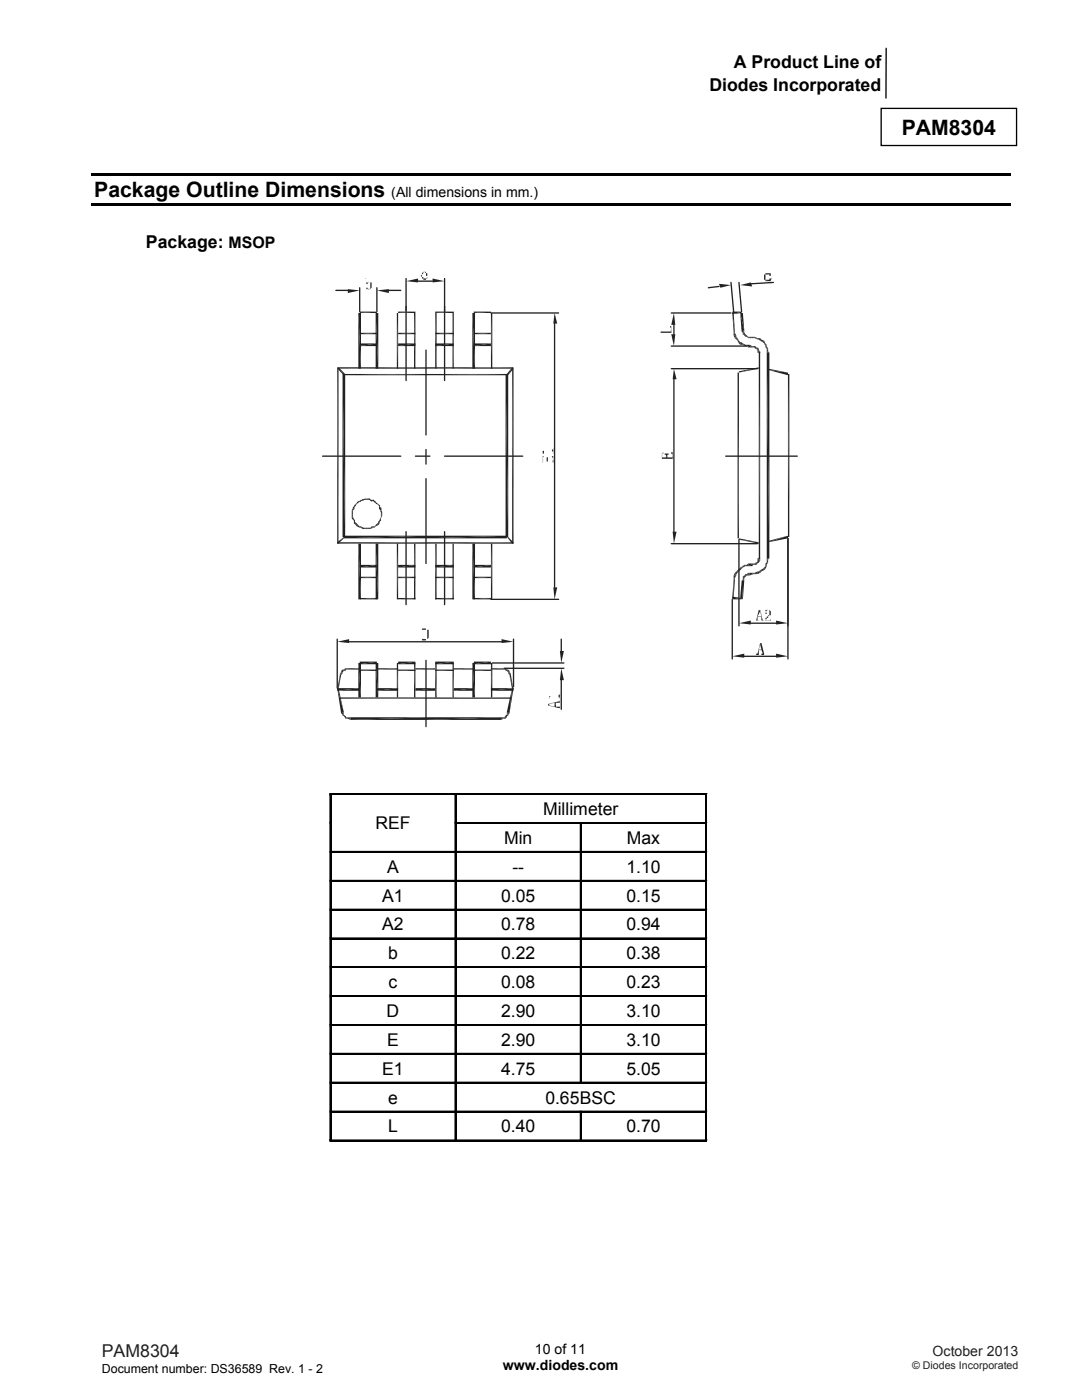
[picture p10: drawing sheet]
<svg xmlns="http://www.w3.org/2000/svg" width="216mm" height="279mm" viewBox="0 0 216 279" stroke-linecap="round" stroke-linejoin="round" font-family="sans-serif">
<path d="M176.8 9.6v10M175.8 21.6h27v7.4h-27z" fill="none" stroke="#000" stroke-width=".26"/>
<path d="M18.3 34.5h183.4v.6h-183.4zM18.3 40.6h183.4v.6h-183.4z" fill="#000"/>
<path d="M85 69.9v16.9M88.7 61.1v14.8M98 62.5h13.5M110.7 64.6v52.6M85 89.7v2.9M85 95.5v17M98 119.6h13.5" fill="none" stroke="#24211d" stroke-width=".26"/>
<path d="M90.4 62.5v11.1" fill="none" stroke="#24211d" stroke-width=".25"/>
<path d="M87 62.5v11.1" fill="none" stroke="#24211d" stroke-width=".28"/>
<g fill="#24211d">
<path d="M110.4 117.2h.8l-.5 2.4z"/>
<path d="M110.7 62.5l.5 2.1h-.8z"/>
<path d="M108.3 91h.2l-.2 .3v1.1z"/>
<path d="M109.9 91h.5v1.4v-1.1h-.3v-.3z" fill-rule="evenodd"/>
<path d="M108.8 91.3h.8h-.3l-.2 .8v-.8z" fill-rule="evenodd"/>
<path d="M108.3 91.6v.5h.8l.2-.5v.5h.8l.3-.3v.6v-.3h-2.1v.3z" fill-rule="evenodd"/>
<path d="M108.3 90h1.8v-.3h.3v-.2v1v-.3l-.3-.2h-1.6v.5h-.2z" fill-rule="evenodd"/>
</g>
<path d="M81 61.1v14.8" fill="none" stroke="#24211d" stroke-width=".26"/>
<g fill="#24211d">
<path d="M67.3 137.9l4.5-.6v.6z"/>
<path d="M67.3 137.3h4.5l-4.5 .6z"/>
</g>
<path d="M67.3 127.6v9.7M69.7 128.1h30.4M102.5 127.6v9.5" fill="none" stroke="#24211d" stroke-width=".26"/>
<g fill="#24211d">
<path d="M67.3 128.1l2.4-.5v.7z"/>
<path d="M100.1 127.6l2.4 .5-2.4 .2z"/>
<path d="M67.8 134.7l-.3 2.9h-.2z"/>
<path d="M67.8 134.7h.3l-.6 2.9z"/>
<path d="M69.1 133.4h.3v.2z"/>
<path d="M69.1 133.4l.3 .2h-.3z"/>
<path d="M68.9 133.4h.2v.2z"/>
<path d="M68.9 133.4l.2 .2z"/>
<path d="M68.6 133.6l.3-.2 .2 .2z"/>
<path d="M68.6 133.6h.5l-.2 .3z"/>
<path d="M68.3 133.6h.3l.3 .3z"/>
<path d="M68.3 133.6l.6 .3h-.3z"/>
<path d="M68.3 133.6l.3 .3h-.5z"/>
<path d="M68.1 133.9h.5l-.3 .3z"/>
<path d="M68.1 133.9l.2 .3h-.2z"/>
<path d="M68.1 134.2h.2z"/>
<path d="M68.1 134.2h.2l-.5 .2z"/>
<path d="M67.8 134.4l.5-.2v.2z"/>
<path d="M67.8 134.4h.5l-.5 .3z"/>
<path d="M67.8 134.7l.5-.3-.2 .3z"/>
<path d="M84.2 125.7h.3v1.9h-.3h.5h-.2v-1.9h.2z" fill-rule="evenodd"/>
<path d="M84.2 125.4h.8v.3h.5v1.6l-.2 .3h-.3v.2h-.8v-.2h1.1v-1.9h-1.1z" fill-rule="evenodd"/>
</g>
<path d="M69.4 133.5h2.4" fill="none" stroke="#24211d" stroke-width=".25"/>
<g fill="#24211d">
<path d="M71.5 132.3h.5v6.9z"/>
<path d="M71.5 132.3l.5 6.9h-.5z"/>
<path d="M75 132.3h.5v6.9z"/>
<path d="M75 132.3l.5 6.9h-.5z"/>
</g>
<path d="M85 131.8v13.2" fill="none" stroke="#24211d" stroke-width=".26"/>
<g fill="#24211d">
<path d="M75.2 137.9l4.2-.6v.6z"/>
<path d="M75.2 137.3h4.2l-4.2 .6z"/>
<path d="M82.9 137.9l3.9-.6v.6z"/>
<path d="M82.9 137.3h3.9l-3.9 .6z"/>
<path d="M98 137.9l4.5-.6v.6z"/>
<path d="M98 137.3h4.5l-4.5 .6z"/>
</g>
<path d="M75.2 133.5h4.2" fill="none" stroke="#24211d" stroke-width=".25"/>
<path d="M71.8 133.8h3.4" fill="none" stroke="#24211d" stroke-width=".28"/>
<g fill="#24211d">
<path d="M71.8 132.6l3.4-.6v.6z"/>
<path d="M71.8 132h3.4l-3.4 .6z"/>
</g>
<path d="M82.9 133.5h3.9" fill="none" stroke="#24211d" stroke-width=".25"/>
<path d="M67.3 108.4h17.7" fill="none" stroke="#24211d" stroke-width=".28"/>
<g fill="#24211d">
<path d="M68.6 107.4l16.4-.5v.5z"/>
<path d="M68.6 106.9h16.4l-16.4 .5z"/>
</g>
<path d="M64.4 91h15.6M82.9 91h2.9M88.7 91h15.6" fill="none" stroke="#24211d" stroke-width=".26"/>
<g fill="#24211d">
<path d="M76.3 102.2v.5h-.3z"/>
<path d="M76 102.2h.3l-.3 .5z"/>
<path d="M76 101.9l.3 .3h-.3z"/>
<path d="M76 101.9v.3z"/>
<path d="M76 101.3v.6z"/>
<path d="M75.7 101.6l.3-.3v.6z"/>
<path d="M75.7 101.1l.3 .2-.3 .3z"/>
<path d="M75.7 101.1v.5z"/>
<path d="M75.7 100.8v.3z"/>
<path d="M75.5 100.8h.2v.3z"/>
<path d="M75.5 100.6l.2 .2h-.2z"/>
<path d="M75.2 100.6h.3v.2z"/>
<path d="M75 100.3l.5 .3h-.3z"/>
<path d="M75 100.3l.2 .3z"/>
<path d="M74.7 100l.3 .3z"/>
<path d="M74.4 99.8l.3 .2z"/>
<path d="M74.1 100l.3-.2 .3 .2z"/>
<path d="M73.9 99.8h.5l-.3 .2z"/>
<path d="M73.9 99.8l.2 .2z"/>
<path d="M73.6 99.5l.3 .3z"/>
<path d="M73.6 99.5l.3 .3h-.3z"/>
<path d="M73.1 99.5h.5v.3z"/>
<path d="M73.1 99.5l.5 .3h-.5z"/>
<path d="M72.8 99.5h.3v.3z"/>
<path d="M72.8 99.5l.3 .3h-.3z"/>
<path d="M72.3 99.8l.5-.3v.3z"/>
<path d="M72.3 99.8h.5z"/>
<path d="M72 99.8h.6z"/>
<path d="M72 99.8h.6l-.6 .2z"/>
<path d="M72 99.8v.2h-.2z"/>
<path d="M71.8 100h.2z"/>
<path d="M71.2 100.3l.6-.3z"/>
<path d="M71.2 100.3l.6-.3-.3 .3z"/>
<path d="M71.2 100.3h.3l-.5 .3z"/>
<path d="M71 100.6l.5-.3-.3 .3z"/>
<path d="M71 100.6h.2l-.5 .2z"/>
<path d="M70.7 100.8l.5-.2-.2 .2z"/>
<path d="M70.7 100.8h.3l-.3 .3z"/>
<path d="M71 100.8l-.3 .3z"/>
<path d="M70.4 101.3l.3-.2z"/>
<path d="M70.4 101.3l.3-.2v.5z"/>
<path d="M70.4 101.3l.3 .3-.5 .3z"/>
<path d="M70.2 101.9l.5-.3-.3 .3z"/>
<path d="M70.2 101.9h.2l-.2 .3z"/>
<path d="M70.4 101.9v.3h-.2z"/>
<path d="M70.2 102.2h.2l-.2 .5z"/>
<path d="M70.4 102.2v.5h-.2z"/>
<path d="M70.2 102.7h.2l-.2 .2z"/>
<path d="M70.2 102.9l.2-.2v.2z"/>
<path d="M70.2 102.9h.2l-.2 .6z"/>
<path d="M70.4 102.9v.3l-.2 .3z"/>
<path d="M70.2 103.5l.2-.3v.5z"/>
<path d="M70.4 103.2l.3 .5h-.3z"/>
<path d="M70.4 103.7h.3v.3z"/>
<path d="M70.7 103.7v.3z"/>
<path d="M70.7 104v.5z"/>
<path d="M70.7 104l.3 .3-.3 .2z"/>
<path d="M70.7 104.5l.3-.2v.5z"/>
<path d="M71 104.3l.2 .2-.2 .3z"/>
<path d="M71 104.8l.2-.3v.6z"/>
<path d="M71.2 104.5l.3 .3-.3 .3z"/>
<path d="M71.2 105.1l.3-.3 .3 .5z"/>
<path d="M71.5 104.8l.3 .3v.2z"/>
<path d="M71.8 105.1l.2 .2h-.2z"/>
<path d="M71.8 105.1h.2v.2z"/>
<path d="M72 105.1l.3 .5-.3-.3z"/>
<path d="M72 105.1l.6 .2-.3 .3z"/>
<path d="M72.3 105.6l.3-.3 .2 .3z"/>
<path d="M72.6 105.3h.2v.3z"/>
<path d="M72.8 105.3l.3 .3h-.3z"/>
<path d="M72.8 105.3h.3v.3z"/>
<path d="M73.1 105.3l.5 .3h-.5z"/>
<path d="M73.1 105.3h.5v.3z"/>
<path d="M73.6 105.3l.3 .3h-.3z"/>
<path d="M73.6 105.3h.3v.3z"/>
<path d="M73.9 105.3h.5l-.5 .3z"/>
<path d="M74.1 105.1l.3 .2h-.5z"/>
<path d="M74.1 105.1l.6 .2h-.3z"/>
<path d="M74.1 105.1h.6v.2z"/>
<path d="M74.7 105.1h.3l-.3 .2z"/>
<path d="M74.7 105.1l.3-.3v.3z"/>
<path d="M75 104.8h.5l-.5 .3z"/>
<path d="M75.2 104.5l.3 .3h-.5z"/>
<path d="M75.2 104.5h.5l-.2 .3z"/>
<path d="M75.2 104.5l.3-.2 .2 .2z"/>
<path d="M75.7 104v.5l-.2-.2z"/>
<path d="M75.7 104l-.2 .3z"/>
<path d="M75.7 104l.3-.3z"/>
<path d="M75.7 103.7h.3l-.3 .3z"/>
<path d="M75.7 103.7l.3-.2v.2z"/>
<path d="M76 103.2v.3l-.3 .2z"/>
<path d="M76.3 102.9l-.3 .6v-.3z"/>
<path d="M76 102.9h.3l-.3 .3z"/>
<path d="M76 102.9l.3-.2v.2z"/>
<path d="M76 102.7h.3l-.3 .2z"/>
</g>
<path d="M147.4 107.7v17.2M157.2 107.4v17.5M149.8 124.4h5.1" fill="none" stroke="#24211d" stroke-width=".26"/>
<g fill="#24211d">
<path d="M147.4 124.4l2.4-.6v.8z"/>
<path d="M154.9 123.8l2.3 .6-2.3 .2z"/>
<path d="M151.4 121.7l.3 .3-.5 1h.7h-.7v.8h.2h-.5z" fill-rule="evenodd"/>
<path d="M151.4 121.7h.3l.5 2.1h.3h-.6v-.8h-.7h.7l-.2-1z" fill-rule="evenodd"/>
<path d="M152.7 123.8h.8l.3-.2v-.3v.5z" fill-rule="evenodd"/>
<path d="M152.7 121.7h.6h-.3v.3h-.3v.3h.3v.2h-.3z" fill-rule="evenodd"/>
<path d="M153 121.7h.5l.3 .3v.8h-.3l-.2 .2v.3h-.3v.3h-.3v.2v-.5h.3v-.3h.3v-.2h.2v-1.1z" fill-rule="evenodd"/>
</g>
<path d="M151.5 70.4v41" fill="none" stroke="#24211d" stroke-width=".28"/>
<path d="M146.1 119.6v11.9M157.2 107.4v24.1M148.5 131h6.4" fill="none" stroke="#24211d" stroke-width=".26"/>
<g fill="#24211d">
<path d="M154.9 130.5l2.3 .5-2.3 .3z"/>
<path d="M146.1 131l2.4-.5v.8z"/>
<path d="M147.4 107.7l4 .5v.3z"/>
<path d="M147.4 107.4l4 .8-4-.5z"/>
<path d="M153.3 108l3.9-1.1-3.9 1.3z"/>
<path d="M153.3 108.2l3.9-1.3v.5z"/>
<path d="M151.7 128.3l-.3 1.4h.5h-.5v1h-.5v-.2h.3z" fill-rule="evenodd"/>
<path d="M151.7 128.3h.2l.6 2.4h-.6v-.2h.3l-.3-.8h-.5h.5z" fill-rule="evenodd"/>
</g>
<path d="M144.8 91h14.3" fill="none" stroke="#24211d" stroke-width=".26"/>
<g fill="#24211d">
<path d="M147.4 74.4l4-1.1v.3z"/>
<path d="M147.4 74.1l4-.8-4 1.1z"/>
<path d="M153.3 73.6l3.9 .8-3.9-.6z"/>
<path d="M153.3 73.8l3.9 .6v.5z"/>
</g>
<path d="M67 58h2.4M71.8 57.4v4.8M75.2 57.4v4.8M77.6 58h2.4" fill="none" stroke="#24211d" stroke-width=".26"/>
<g fill="#24211d">
<path d="M75.2 58l2.4-.3v.8z"/>
<path d="M69.4 57.7l2.4 .3-2.4 .5z"/>
<path d="M73.1 57.7l.3-.3v.3h.2z"/>
<path d="M73.1 56.4h.5h-.2v.2h-.3z" fill-rule="evenodd"/>
<path d="M73.4 56.4h.7v1l-.2 .3h-.5h.5v-1.3z" fill-rule="evenodd"/>
<path d="M73.1 55.3v1.3h.3h-.3v.8h.3l-.3 .3v-2.1h-.3h.3z" fill-rule="evenodd"/>
</g>
<path d="M81 55.6v6.3M83.4 56.1h2.9M88.7 55.6v6.6" fill="none" stroke="#24211d" stroke-width=".26"/>
<g fill="#24211d">
<path d="M86.3 55.6l2.4 .5-2.4 .3z"/>
<path d="M81 56.1l2.4-.5v.8z"/>
<path d="M84.5 55.6h.5l.3-.3v.3h-.3v.2h-.5z" fill-rule="evenodd"/>
<path d="M84.2 54.5l.3-.2h.2h-.2l-.3 .8h-.3l.3-.3z" fill-rule="evenodd"/>
<path d="M84.5 54.3h.5v.2h.3v.6h-1.1v.2h.3v.3h.2h-.5v-.3l-.3-.2h1.1v-.6l-.3-.2z" fill-rule="evenodd"/>
</g>
<path d="M86.8 66.6h3.8" fill="none" stroke="#24211d" stroke-width=".28"/>
<g fill="#24211d">
<path d="M86.8 68.5h3.8l-3.8 .6z"/>
<path d="M86.8 69.1l3.8-.6v.6z"/>
</g>
<path d="M67.3 73.4h17.7M86.8 62.3h3.8" fill="none" stroke="#24211d" stroke-width=".28"/>
<path d="M68.6 74.8h16.4" fill="none" stroke="#24211d" stroke-width=".25"/>
<g fill="#24211d">
<path d="M68.3 74.6l.6 32.6h-.6z"/>
<path d="M68.3 74.6h.6v32.6z"/>
</g>
<path d="M67.4 73.6v34.9" fill="none" stroke="#24211d" stroke-width=".25"/>
<g fill="#24211d">
<path d="M67.3 73.6l1.6 1-.3 .3z"/>
<path d="M67.5 73.3l1.4 1.3-1.6-1z"/>
<path d="M68.6 107.2h.3l-1.4 1.3z"/>
<path d="M67.3 108.2l1.3-1-1.1 1.3z"/>
</g>
<path d="M85 74.8h16.1" fill="none" stroke="#24211d" stroke-width=".25"/>
<path d="M85 73.4h17.5" fill="none" stroke="#24211d" stroke-width=".28"/>
<g fill="#24211d">
<path d="M100.9 74.6l.5 32.6h-.5z"/>
<path d="M100.9 74.6h.5v32.6z"/>
</g>
<path d="M102.3 73.6v34.9" fill="none" stroke="#24211d" stroke-width=".28"/>
<g fill="#24211d">
<path d="M102.2 73.3l-.8 1.6-.3-.3z"/>
<path d="M102.2 73.3l.3 .3-1.1 1.3z"/>
</g>
<path d="M85 108.4h17.5" fill="none" stroke="#24211d" stroke-width=".28"/>
<g fill="#24211d">
<path d="M85 106.9h16.1l-16.1 .5z"/>
<path d="M85 107.4l16.1-.5v.5z"/>
<path d="M101.1 107.2h.3l1.1 1z"/>
<path d="M101.1 107.2l1.4 1-.3 .3z"/>
<path d="M153 70.4l.5 41h-.5z"/>
<path d="M153 70.4h.5v41z"/>
<path d="M149.3 69.3l.8-.2v.2z"/>
<path d="M149.6 68.8l.5 .3-.8 .2z"/>
<path d="M146.1 62.5l.5 3.7h-.2z"/>
<path d="M146.1 62.5h.3l.2 3.7z"/>
<path d="M147.7 62.5l.8 3.4-.5 .3z"/>
<path d="M147.7 62.5h.5l.3 3.4z"/>
<path d="M146.1 62.2h1.9l-1.9 .5z"/>
<path d="M146.1 62.7l1.9-.5v.3z"/>
<path d="M151.4 70.4h.3z"/>
<path d="M151.2 70.4h.5z"/>
<path d="M151.2 70.4l.5-.3v.3z"/>
<path d="M151.2 70.1h.5l-.5 .3z"/>
<path d="M151.2 70.1l.2-.2 .3 .2z"/>
<path d="M151.2 69.9h.2l-.2 .2z"/>
<path d="M151.4 69.6v.3h-.2z"/>
<path d="M151.4 69.6l-.2 .3z"/>
<path d="M151.2 69.3l.2 .3-.2 .3z"/>
<path d="M150.9 69.6l.3-.3v.6z"/>
<path d="M150.9 69.3h.3l-.3 .3z"/>
<path d="M150.6 69.6l.3-.3v.3z"/>
<path d="M150.6 69.1l.3 .2-.3 .3z"/>
<path d="M150.6 69.1v.5z"/>
<path d="M150.3 69.1h.3v.2z"/>
<path d="M150.3 69.1l.3 .2h-.3z"/>
<path d="M150.1 69.1h.2v.2z"/>
<path d="M150.1 69.1l.2 .2h-.2z"/>
<path d="M148 66.2l.5-.3-.3 .5z"/>
<path d="M148.5 65.9v.3l-.3 .2z"/>
<path d="M148.2 66.4l.3-.2-.3 .5z"/>
<path d="M148.5 66.2v.2l-.3 .3z"/>
<path d="M148.2 66.7l.3-.3z"/>
<path d="M148.2 66.7l.3-.3 .3 .3z"/>
<path d="M148.2 66.7h.6l-.3 .3z"/>
<path d="M148.8 66.7l-.3 .3z"/>
<path d="M148.5 67l.3-.3v.5z"/>
<path d="M148.8 66.7l.2 .3-.2 .2z"/>
<path d="M148.8 67.2l.2-.2v.2z"/>
<path d="M149 67v.2z"/>
<path d="M149 67l.3 .5-.3-.3z"/>
<path d="M149 67l.3 .2v.3z"/>
<path d="M149.3 67.2l.3 .3h-.3z"/>
<path d="M149.3 67.2h.3v.3z"/>
<path d="M153 70.4l.3-.3 .2 .3z"/>
<path d="M153 70.1h.3l-.3 .3z"/>
<path d="M153.3 69.6v.5h-.3z"/>
<path d="M153 69.6h.3l-.3 .5z"/>
<path d="M153 69.1l.3 .5h-.3z"/>
<path d="M153 69.1v.5l-.3-.3z"/>
<path d="M153 68.8v.3l-.3 .2z"/>
<path d="M152.7 69.1l.3-.3-.3 .5z"/>
<path d="M152.7 68.5l.3 .3-.3 .3z"/>
<path d="M152.5 68.5h.2v.6z"/>
<path d="M152.5 68l.2 .5h-.2z"/>
<path d="M152.5 68v.5l-.3-.2z"/>
<path d="M151.9 67.8l.6 .2-.3 .3z"/>
<path d="M151.7 68l.2-.2 .3 .5z"/>
<path d="M151.7 67.5l.2 .3-.2 .2z"/>
<path d="M151.4 67.8l.3-.3v.5z"/>
<path d="M151.2 67.5h.5l-.3 .3z"/>
<path d="M151.2 67.5l.2 .3h-.2z"/>
<path d="M150.6 67.2l.6 .3v.3z"/>
<path d="M150.6 67.2l.6 .6-.6-.3z"/>
<path d="M150.3 67.2h.3v.3z"/>
<path d="M150.3 67.2l.3 .3h-.3z"/>
<path d="M149.6 67.5l.7-.3v.3z"/>
<path d="M149.6 67.2h.7l-.7 .3z"/>
</g>
<path d="M67.8 139.3h34.1" fill="none" stroke="#24211d" stroke-width=".25"/>
<g fill="#24211d">
<path d="M79.4 68.5h3.5l-3.5 .6z"/>
<path d="M79.4 69.1l3.5-.6v.6z"/>
</g>
<path d="M79.4 66.6h3.5M79.4 62.3h3.5M82.8 62.5v11.1" fill="none" stroke="#24211d" stroke-width=".28"/>
<path d="M79.3 62.5v11.1" fill="none" stroke="#24211d" stroke-width=".25"/>
<g fill="#24211d">
<path d="M94.5 68.5h3.5l-3.5 .6z"/>
<path d="M94.5 69.1l3.5-.6v.6z"/>
</g>
<path d="M94.5 66.6h3.5M94.5 62.3h3.5" fill="none" stroke="#24211d" stroke-width=".28"/>
<g fill="#24211d">
<path d="M94.3 62.5l.5 11.1h-.5z"/>
<path d="M94.3 62.5h.5v11.1z"/>
</g>
<path d="M98.1 62.5v11.1" fill="none" stroke="#24211d" stroke-width=".28"/>
<g fill="#24211d">
<path d="M71.5 62.5l.5 11.1h-.5z"/>
<path d="M71.5 62.5h.5v11.1z"/>
<path d="M75 62.5l.5 11.1h-.5z"/>
<path d="M75 62.5h.5v11.1z"/>
</g>
<path d="M71.8 66.6h3.4M71.8 62.3h3.4" fill="none" stroke="#24211d" stroke-width=".28"/>
<g fill="#24211d">
<path d="M71.8 69.1l3.4-.6v.6z"/>
<path d="M71.8 68.5h3.4l-3.4 .6z"/>
</g>
<path d="M81 106.1v14.6M88.7 106.1v14.6" fill="none" stroke="#24211d" stroke-width=".26"/>
<g fill="#24211d">
<path d="M71.5 108.5h.5v11.1z"/>
<path d="M71.5 108.5l.5 11.1h-.5z"/>
</g>
<path d="M86.8 119.5h3.8" fill="none" stroke="#24211d" stroke-width=".28"/>
<g fill="#24211d">
<path d="M75 108.5h.5v11.1z"/>
<path d="M75 108.5l.5 11.1h-.5z"/>
</g>
<path d="M71.8 119.5h3.4M79.4 119.5h3.5M82.8 108.5v11.1M87 108.5v11.1M98.1 108.5v11.1" fill="none" stroke="#24211d" stroke-width=".28"/>
<path d="M79.3 108.5v11.1" fill="none" stroke="#24211d" stroke-width=".25"/>
<g fill="#24211d">
<path d="M94.3 108.5h.5v11.1z"/>
<path d="M94.3 108.5l.5 11.1h-.5z"/>
</g>
<path d="M90.4 108.5v11.1" fill="none" stroke="#24211d" stroke-width=".25"/>
<path d="M94.5 119.5h3.5" fill="none" stroke="#24211d" stroke-width=".28"/>
<g fill="#24211d">
<path d="M86.8 112.7h3.8l-3.8 .6z"/>
<path d="M86.8 113.3l3.8-.6v.6z"/>
<path d="M79.4 112.7h3.5l-3.5 .6z"/>
<path d="M79.4 113.3l3.5-.6v.6z"/>
<path d="M71.8 113.3l3.4-.6v.6z"/>
<path d="M71.8 112.7h3.4l-3.4 .6z"/>
<path d="M94.5 112.7h3.5l-3.5 .6z"/>
<path d="M94.5 113.3l3.5-.6v.6z"/>
</g>
<path d="M71.8 115.2h3.4M79.4 115.2h3.5M86.8 115.2h3.8M94.5 115.2h3.5M79.4 133.8h3.5M82.8 132.3v6.9" fill="none" stroke="#24211d" stroke-width=".28"/>
<path d="M79.3 132.3v6.9" fill="none" stroke="#24211d" stroke-width=".25"/>
<g fill="#24211d">
<path d="M79.4 132.6l3.5-.6v.6z"/>
<path d="M79.4 132h3.5l-3.5 .6z"/>
</g>
<path d="M87 132.3v6.9M98.1 132.3v6.9" fill="none" stroke="#24211d" stroke-width=".28"/>
<path d="M90.4 132.3v6.9" fill="none" stroke="#24211d" stroke-width=".25"/>
<g fill="#24211d">
<path d="M94.3 132.3h.5v6.9z"/>
<path d="M94.3 132.3l.5 6.9h-.5z"/>
<path d="M90.6 137.3h3.9l-3.9 .6z"/>
<path d="M90.6 137.9l3.9-.6v.6z"/>
<path d="M86.8 132h3.8l-3.8 .6z"/>
<path d="M86.8 132.6l3.8-.6v.6z"/>
</g>
<path d="M86.8 133.8h3.8M94.5 133.8h3.5" fill="none" stroke="#24211d" stroke-width=".28"/>
<path d="M90.6 133.5h3.9" fill="none" stroke="#24211d" stroke-width=".25"/>
<g fill="#24211d">
<path d="M94.5 132h3.5l-3.5 .6z"/>
<path d="M94.5 132.6l3.5-.6v.6z"/>
</g>
<path d="M147.3 74.4v33M157.4 74.6v32.6" fill="none" stroke="#24211d" stroke-width=".28"/>
<g fill="#24211d">
<path d="M146.4 66.2h.2l-.2 .5z"/>
<path d="M146.6 66.2v.2l-.2 .3z"/>
<path d="M146.6 66.4l-.2 .6v-.3z"/>
<path d="M146.6 66.4l.3 .6h-.5z"/>
<path d="M146.4 67h.5l-.3 .5z"/>
<path d="M146.9 67v.2l-.3 .3z"/>
<path d="M146.6 67.5l.3-.3v.6z"/>
<path d="M146.9 67.2l.3 .3-.3 .3z"/>
<path d="M147.2 67.5v.5l-.3-.2z"/>
<path d="M147.2 67.5l.2 .5h-.2z"/>
<path d="M147.2 68h.2v.5z"/>
<path d="M147.4 68l.3 .3-.3 .2z"/>
<path d="M147.4 68.5l.3-.2v.5z"/>
<path d="M147.7 68.3h.3l-.3 .5z"/>
<path d="M148 68.3l.2 .5h-.5z"/>
<path d="M148 68.3l.2 .2v.3z"/>
<path d="M148.2 68.5l.3 .6-.3-.3z"/>
<path d="M148.2 68.5l.6 .3-.3 .3z"/>
<path d="M148.5 69.1l.3-.3 .2 .3z"/>
<path d="M148.8 68.8h.2v.3z"/>
<path d="M149 68.8l.3 .5-.3-.2z"/>
<path d="M149 68.8h.6l-.3 .5z"/>
<path d="M149.3 112.5l.3 .5-.6-.3z"/>
<path d="M149 112.7l.6 .3h-.6z"/>
<path d="M148.5 112.7h.5v.3z"/>
<path d="M148.5 112.7l.5 .3h-.2z"/>
<path d="M148.2 113l.3-.3 .3 .3z"/>
<path d="M148.2 113h.6l-.6 .3z"/>
<path d="M147.7 113.3l.5-.3v.3z"/>
<path d="M147.7 113.3h.5l-.2 .2z"/>
<path d="M147.7 113.3l.3 .2h-.6z"/>
<path d="M147.4 113.5h.6l-.3 .3z"/>
<path d="M147.4 113.5l.3 .3h-.5z"/>
<path d="M147.2 113.8h.5l-.3 .2z"/>
<path d="M147.2 113.8l.2 .2h-.5z"/>
<path d="M146.9 114h.5l-.2 .3z"/>
<path d="M146.9 114l.3 .3h-.6z"/>
<path d="M146.6 114.3h.6l-.3 .3z"/>
<path d="M146.6 114.3l.3 .3-.5 .3z"/>
<path d="M146.4 114.9l.5-.3v.3z"/>
<path d="M146.4 114.9h.5l-.5 .5z"/>
<path d="M146.4 115.4l.5-.5-.3 .5z"/>
<path d="M146.4 115.4h.2l-.2 .2z"/>
<path d="M146.4 115.6l.2-.2v.2z"/>
<path d="M146.1 119.1l1.9 .2-1.9 .3z"/>
<path d="M146.1 119.6l1.9-.3v.3z"/>
</g>
<path d="M146.5 115.6v3.7" fill="none" stroke="#24211d" stroke-width=".25"/>
<path d="M146.3 115.6v3.7" fill="none" stroke="#24211d" stroke-width=".28"/>
<g fill="#24211d">
<path d="M149.6 113l.5-.5v.5z"/>
<path d="M149.3 112.5h.8l-.5 .5z"/>
<path d="M149.6 114.9l.7-.6v.3z"/>
<path d="M149.6 114.3h.7l-.7 .6z"/>
<path d="M149.3 114.3h.3v.6z"/>
<path d="M149.3 114.3l.3 .6h-.3z"/>
<path d="M149.3 114.3v.6l-.3-.3z"/>
<path d="M149 114.6l.3 .3h-.3z"/>
<path d="M148.8 114.6h.2v.3z"/>
<path d="M148.8 114.6l.2 .3z"/>
<path d="M148.8 114.6l.2 .3h-.5z"/>
<path d="M148.5 114.9h.5l-.2 .2z"/>
<path d="M148.2 115.1l.3-.2 .3 .2z"/>
<path d="M148.2 115.1h.6z"/>
<path d="M148.2 115.1h.6l-.6 .3z"/>
<path d="M148.2 115.4l.6-.3-.3 .3z"/>
<path d="M148.2 115.4h.3l-.3 .2z"/>
<path d="M148.2 115.6l.3-.2v.2z"/>
<path d="M148.2 115.6h.3l-.5 .3z"/>
<path d="M148 115.9l.5-.3v.3z"/>
<path d="M148 115.9h.5l-.3 3.7z"/>
<path d="M148 115.9l.2 3.7-.5-.3z"/>
<path d="M150.3 114.3l.3 .3h-.3z"/>
<path d="M150.3 114.3h.3v.3z"/>
<path d="M150.6 114.3l.6 .3h-.6z"/>
<path d="M150.6 114.3l.6-.3v.6z"/>
<path d="M151.2 114l.5 .3-.5 .3z"/>
<path d="M151.2 114h.2l.3 .3z"/>
<path d="M151.4 114h.5l-.2 .3z"/>
<path d="M151.4 114l.3-.2 .2 .2z"/>
<path d="M151.7 113.8h.8l-.6 .2z"/>
<path d="M151.7 113.8l.5-.3 .3 .3z"/>
<path d="M152.2 113.5h.5l-.2 .3z"/>
<path d="M152.5 113.3l.2 .2h-.5z"/>
<path d="M152.5 113.3l.5-.3-.3 .5z"/>
<path d="M152.7 113h.3l-.5 .3z"/>
<path d="M152.7 113l.3-.3v.3z"/>
<path d="M152.7 112.5l.3 .2-.3 .3z"/>
<path d="M152.7 112.5l.6-.3-.3 .5z"/>
<path d="M153 112.2h.3l-.6 .3z"/>
<path d="M153.3 111.7v.5h-.3z"/>
<path d="M153 111.7h.3l-.3 .5z"/>
<path d="M153 111.7l.5-.3-.2 .3z"/>
<path d="M153 111.4h.5l-.5 .3z"/>
<path d="M150.1 112.5l.2 .2-.2 .3z"/>
<path d="M150.1 112.5h.2v.2z"/>
<path d="M150.3 112.5l.3 .2h-.3z"/>
<path d="M150.3 112.5h.3v.2z"/>
<path d="M150.6 112.5l.3 .2h-.3z"/>
<path d="M150.6 112.5l.3 .2z"/>
<path d="M150.6 112.5h.6l-.3 .2z"/>
<path d="M150.9 112.2l.3 .3h-.6z"/>
<path d="M150.9 112.2h.5l-.2 .3z"/>
<path d="M150.9 112.2h.5z"/>
<path d="M151.2 112.2h.2z"/>
<path d="M151.2 111.9l.2 .3h-.2z"/>
<path d="M151.2 111.9h.5l-.3 .3z"/>
<path d="M151.2 111.7l.5 .2h-.5z"/>
<path d="M151.2 111.7h.5v.2z"/>
<path d="M151.2 111.4l.5 .3h-.5z"/>
<path d="M151.2 111.4h.5v.3z"/>
<path d="M151.2 111.4h.5z"/>
<path d="M69.9 143.7l15.1-.5v.5z"/>
<path d="M69.9 143.2h15.1l-15.1 .5z"/>
<path d="M68.1 142.4l.5-.3-.3 .5z"/>
<path d="M68.6 142.1v.3l-.3 .2z"/>
<path d="M68.3 142.6l.3-.2-.3 .5z"/>
<path d="M68.6 142.4v.2l-.3 .3z"/>
<path d="M68.6 142.6v.3h-.3z"/>
<path d="M68.6 142.6l.3 .3h-.3z"/>
<path d="M68.6 142.9h.3v.3z"/>
<path d="M68.9 142.9v.3z"/>
<path d="M68.9 142.9v.5z"/>
<path d="M68.9 142.9l.2 .3-.2 .2z"/>
<path d="M69.1 143.2v.2h-.2z"/>
<path d="M69.1 143.2h.3l-.3 .2z"/>
<path d="M69.1 143.4l.3-.2v.2z"/>
<path d="M69.4 143.2h.3l-.3 .2z"/>
<path d="M69.7 143.2l.2 .5-.5-.3z"/>
<path d="M69.7 143.2h.2v.5z"/>
<path d="M67.3 137.3l1.3 4.8-.5 .3z"/>
<path d="M67.3 137.3h.2l1.1 4.8z"/>
<path d="M85 143.2h15.1l-15.1 .5z"/>
<path d="M85 143.7l15.1-.5v.5z"/>
<path d="M100.1 143.2l.3 .2-.3 .3z"/>
<path d="M100.1 143.2l.3 .2z"/>
<path d="M100.1 143.2l.5 .2h-.2z"/>
<path d="M100.1 143.2h.3l.2 .2z"/>
<path d="M100.4 143.2l.5 .2h-.3z"/>
<path d="M100.4 143.2h.2l.3 .2z"/>
<path d="M100.6 143.2h.5l-.2 .2z"/>
<path d="M100.6 143.2l.3-.3 .2 .3z"/>
<path d="M100.9 142.9h.2v.3z"/>
<path d="M100.9 142.9h.2z"/>
<path d="M100.9 142.9h.5z"/>
<path d="M101.1 142.6l.3 .3h-.5z"/>
<path d="M101.1 142.6h.3v.3z"/>
<path d="M101.1 142.4l.3 .2h-.3z"/>
<path d="M101.1 142.4h.6l-.3 .2z"/>
<path d="M101.1 142.1l.6 .3h-.6z"/>
<path d="M102.2 137.3l-.5 5.1-.6-.3z"/>
<path d="M102.2 137.3h.3l-.8 5.1z"/>
<path d="M101.7 134.7l.8 2.9h-.3z"/>
<path d="M101.7 134.7h.2l.6 2.9z"/>
<path d="M101.7 134.7l.2-.3v.3z"/>
<path d="M101.4 134.4h.5l-.2 .3z"/>
<path d="M101.7 134.2l.2 .2h-.5z"/>
<path d="M101.4 134.2h.3l-.3 .2z"/>
<path d="M101.4 134.2l.3-.3v.3z"/>
<path d="M101.4 134.2l.3-.3z"/>
<path d="M101.4 133.6l.3 .3-.3 .3z"/>
<path d="M101.1 133.9l.3-.3v.6z"/>
<path d="M101.1 133.6h.3l-.3 .3z"/>
<path d="M101.1 133.6v.3h-.2z"/>
<path d="M100.9 133.4l.2 .2-.2 .3z"/>
<path d="M100.9 133.4v.5z"/>
<path d="M100.6 133.4h.3v.2z"/>
<path d="M100.6 133.4l.3 .2h-.3z"/>
<path d="M100.4 133.4h.2v.2z"/>
<path d="M100.4 133.4l.2 .2h-.2z"/>
</g>
<path d="M98 133.5h2.4" fill="none" stroke="#24211d" stroke-width=".25"/>
<path d="M98.2 132.3h14.3M100.6 133.4h11.9M112 127.6v2.3M112 135.7v5.9" fill="none" stroke="#24211d" stroke-width=".26"/>
<g fill="#24211d">
<path d="M111.7 129.9h.8l-.5 2.4z"/>
<path d="M112 133.4l.5 2.3h-.8z"/>
<path d="M109.6 140.5v.3l1.1 .2 .2-.7v.7h.8v.3l-2.4-.5z" fill-rule="evenodd"/>
<path d="M109.3 140.5l2.4-.5v-.3v.6h-.8l-.2 .7v-.7l-1.1 .2-.3 .3z" fill-rule="evenodd"/>
<path d="M109.3 138.9h2.2v-.2h.2v-.3v1v-.2h-.2v-.3h-1.6l-.3 .3v.2v-.5z" fill-rule="evenodd"/>
</g>
<path d="M133.9 62.5h12M133.9 69.1h15.1M134.5 64.8v1.9" fill="none" stroke="#24211d" stroke-width=".26"/>
<g fill="#24211d">
<path d="M134.5 62.5l.2 2.3h-.8z"/>
<path d="M133.9 66.7h.8l-.2 2.4z"/>
<path d="M133.4 65.1h.5v1.3v-1h-.2v-.3z" fill-rule="evenodd"/>
<path d="M131.8 65.9v.3h2.1v-.3v.5h-2.1z" fill-rule="evenodd"/>
</g>
<path d="M133.9 73.6h17.3M134.5 75.7v30.4M133.9 108.5h17.3" fill="none" stroke="#24211d" stroke-width=".26"/>
<g fill="#24211d">
<path d="M134.5 73.6l.5 2.1h-.8z"/>
<path d="M134.2 106.1h.8l-.5 2.4z"/>
<path d="M133.7 90.2h.5v1.4v-.8l-.3-.3v-.3z" fill-rule="evenodd"/>
<path d="M132.6 90.5h.8v.3h-.2l-.3 .5v-.5h-.3z" fill-rule="evenodd"/>
<path d="M132.1 90.8v.5h.8l.3-.5v.5h1v-.3v.6h-2.1z" fill-rule="evenodd"/>
<path d="M132.4 90.2v.3h-.3v1.1v-1.1z" fill-rule="evenodd"/>
</g>
<path d="M143.5 57.2l-2.1 .2M145.9 56.4l.5 5.8M147.4 56.4l.6 5.8M154.3 56.4l-4.5 .2" fill="none" stroke="#24211d" stroke-width=".26"/>
<g fill="#24211d">
<path d="M143.5 56.6l2.4 .3-2.2 .5z"/>
<path d="M147.7 56.9l2.1-.5 .3 .8z"/>
<path d="M152.7 56.1l.8-.3v-.2h.6l-.3 .2v.3z" fill-rule="evenodd"/>
<path d="M153.3 54.8l.5-.3v.6h-.3v-.3z" fill-rule="evenodd"/>
<path d="M152.5 54.8h.2v-.3h1.1l-.5 .3h-.6v1h.6l-.6 .3v-.3h-.2z" fill-rule="evenodd"/>
</g>
<g fill="#000">
<path d="M65.8 158.4h.3v.3h-.3zM90.8 158.4h.2v.3h-.2zM140.8 158.4h.3v.3h-.3zM65.8 164.2h.3v.2h-.3zM65.8 169.9h.3v.3h-.3zM65.8 175.7h.3v.3h-.3zM90.8 164.2h.2v.2h-.2zM90.8 169.9h.2v.3h-.2zM90.8 175.7h.2v.3h-.2zM115.8 164.2h.3v.2h-.3zM115.8 169.9h.3v.3h-.3zM115.8 175.7h.3v.3h-.3z"/>
<path d="M140.8 164.2h.3v.2h-.3zM140.8 169.9h.3v.3h-.3zM140.8 175.7h.3v.3h-.3zM65.8 181.4h.3v.3h-.3zM65.8 187.2h.3v.3h-.3zM65.8 192.9h.3v.3h-.3zM65.8 198.7h.3v.3h-.3zM90.8 181.4h.2v.3h-.2zM90.8 187.2h.2v.3h-.2zM90.8 192.9h.2v.3h-.2zM90.8 198.7h.2v.3h-.2zM115.8 181.4h.3v.3h-.3z"/>
<path d="M115.8 187.2h.3v.3h-.3zM115.8 192.9h.3v.3h-.3zM115.8 198.7h.3v.3h-.3zM140.8 181.4h.3v.3h-.3zM140.8 187.2h.3v.3h-.3zM140.8 192.9h.3v.3h-.3zM140.8 198.7h.3v.3h-.3zM65.8 204.5h.3v.2h-.3zM65.8 210.2h.3v.3h-.3zM65.8 216h.3v.2h-.3zM90.8 204.5h.2v.2h-.2zM90.8 210.2h.2v.3h-.2z"/>
<path d="M90.8 216h.2v.2h-.2zM115.8 204.5h.3v.2h-.3zM115.8 210.2h.3v.3h-.3zM115.8 216h.3v.2h-.3zM140.8 204.5h.3v.2h-.3zM140.8 210.2h.3v.3h-.3zM140.8 216h.3v.2h-.3zM65.8 221.8h.3v.2h-.3zM65.8 227.5h.3v.3h-.3zM90.8 221.8h.2v.2h-.2zM90.8 227.5h.2v.3h-.2zM115.8 221.8h.3v.2h-.3z"/>
<path d="M115.8 227.5h.3v.3h-.3zM140.8 221.8h.3v.2h-.3zM140.8 227.5h.3v.3h-.3z"/>
</g>
<g fill="none" stroke="#000" stroke-width=".2">
<path d="M90.8 158.4v69.4M140.8 158.4v69.4M141.1 158.4h-75.3v69.4M65.8 164.1h.3M65.8 169.9h75.3M65.8 175.7h75.3M90.8 164.1h50.3M115.8 164.1v52.1M65.8 181.4h75.3M65.8 187.2h75.3M65.8 192.9h75.3M65.8 198.7h75.3"/>
<path d="M65.8 204.5h75.3M65.8 210.2h75.3M65.8 216h75.3M65.8 221.7h75.3M65.8 227.5h75.3M115.8 221.7v6.1"/>
</g>
<g fill="none" stroke="#000" stroke-width=".25">
<path d="M66 158.7v5.5M66.1 158.5h24.7M90.9 158.7v5.5M91 158.5h49.8M140.9 158.7v5.5M66 164.4v5.5M66 170.2v5.5M66 176v5.4M66.1 170h24.7M66.1 175.8h24.7M90.9 164.4v5.5M90.9 170.2v5.5"/>
<path d="M90.9 176v5.4M91 170h24.8M91 175.8h24.8M115.9 164.4v5.5M115.9 170.2v5.5M115.9 176v5.4M116.1 170h24.7M116.1 175.8h24.7M140.9 164.4v5.5M140.9 170.2v5.5M140.9 176v5.4M66 181.7v5.5"/>
<path d="M66 187.5v5.4M66 193.2v5.5M66 199v5.5M66.1 181.6h24.7M66.1 187.3h24.7M66.1 193.1h24.7M66.1 198.9h24.7M90.9 181.7v5.5M90.9 187.5v5.4M90.9 193.2v5.5M90.9 199v5.5M91 181.6h24.8"/>
<path d="M91 187.3h24.8M91 193.1h24.8M91 198.9h24.8M115.9 181.7v5.5M115.9 187.5v5.4M115.9 193.2v5.5M115.9 199v5.5M116.1 181.6h24.7M116.1 187.3h24.7M116.1 193.1h24.7M116.1 198.9h24.7M140.9 181.7v5.5"/>
<path d="M140.9 187.5v5.4M140.9 193.2v5.5M140.9 199v5.5M66 204.7v5.5M66 210.5v5.5M66 216.2v5.6M66.1 204.6h24.7M66.1 210.4h24.7M66.1 216.1h24.7M90.9 204.7v5.5M90.9 210.5v5.5M90.9 216.2v5.6"/>
<path d="M91 204.6h24.8M91 210.4h24.8M91 216.1h24.8M115.9 204.7v5.5M115.9 210.5v5.5M116.1 204.6h24.7M116.1 210.4h24.7M116.1 216.1h24.7M140.9 204.7v5.5M140.9 210.5v5.5M140.9 216.2v5.6M66 222v5.5"/>
<path d="M66.1 221.9h24.7M66.1 227.6h24.7M90.9 222v5.5M91 221.9h24.8M91 227.6h24.8M115.9 222v5.5M116.1 221.9h24.7M116.1 227.6h24.7M140.9 222v5.5"/>
</g>
<path d="M91 164.3h24.8M116.1 164.3h24.7" fill="none" stroke="#000" stroke-width=".23"/>
<g font-size="4.2">
<text x="179.9" y="27">PAM8304</text>
<text x="18.8" y="39.4">Package Outline Dimensions</text>
</g>
<g font-size="3.5">
<text x="146.4" y="13.6">A Product Line of</text>
<text x="141.5" y="18.1">Diodes Incorporated</text>
<text x="29.1" y="49.6">Package: MSOP</text>
<text x="74.9" y="165.5">REF</text>
<text x="108.4" y="162.6">Millimeter</text>
<text x="100.6" y="168.4">Min</text>
<text x="125.1" y="168.4">Max</text>
<text x="76.3" y="179.9">A1</text>
<text x="77.2" y="174.2">A</text>
<text x="100" y="179.9">0.05</text>
<text x="102.2" y="174.2">--</text>
<text x="125" y="174.2">1.10</text>
<text x="125" y="179.9">0.15</text>
<text x="76.3" y="185.7">A2</text>
<text x="100" y="185.7">0.78</text>
<text x="125" y="185.7">0.94</text>
<text x="77.4" y="191.4">b</text>
<text x="100" y="191.4">0.22</text>
<text x="125" y="191.4">0.38</text>
<text x="77.5" y="197.2">c</text>
<text x="100" y="197.2">0.08</text>
<text x="125" y="197.2">0.23</text>
<text x="77.2" y="202.9">D</text>
<text x="100" y="202.9">2.90</text>
<text x="125" y="202.9">3.10</text>
<text x="77.2" y="208.7">E</text>
<text x="100" y="208.7">2.90</text>
<text x="125" y="208.7">3.10</text>
<text x="76.3" y="214.4">E1</text>
<text x="100" y="214.4">4.75</text>
<text x="125" y="214.4">5.05</text>
<text x="77.4" y="220.2">e</text>
<text x="108.8" y="220.2">0.65BSC</text>
<text x="77.4" y="226">L</text>
<text x="100" y="226">0.40</text>
<text x="125" y="226">0.70</text>
</g>
<text font-size="3.5" fill="#231f20" x="20.3" y="270.9">PAM8304</text>
<g font-size="2.8">
<text x="78.1" y="39.4">(All dimensions in mm.)</text>
<text x="100.3" y="273.5">www.diodes.com</text>
<text x="106.7" y="270.2">10 of 11</text>
</g>
<text font-size="2.8" fill="#231f20" x="186.1" y="270.6">October 2013</text>
<text font-size="2.5" x="20.3" y="274">Document number: DS36589 Rev. 1 - 2</text>
<text font-size="2.1" fill="#231f20" x="182" y="273.2">© Diodes Incorporated</text>
</svg>
